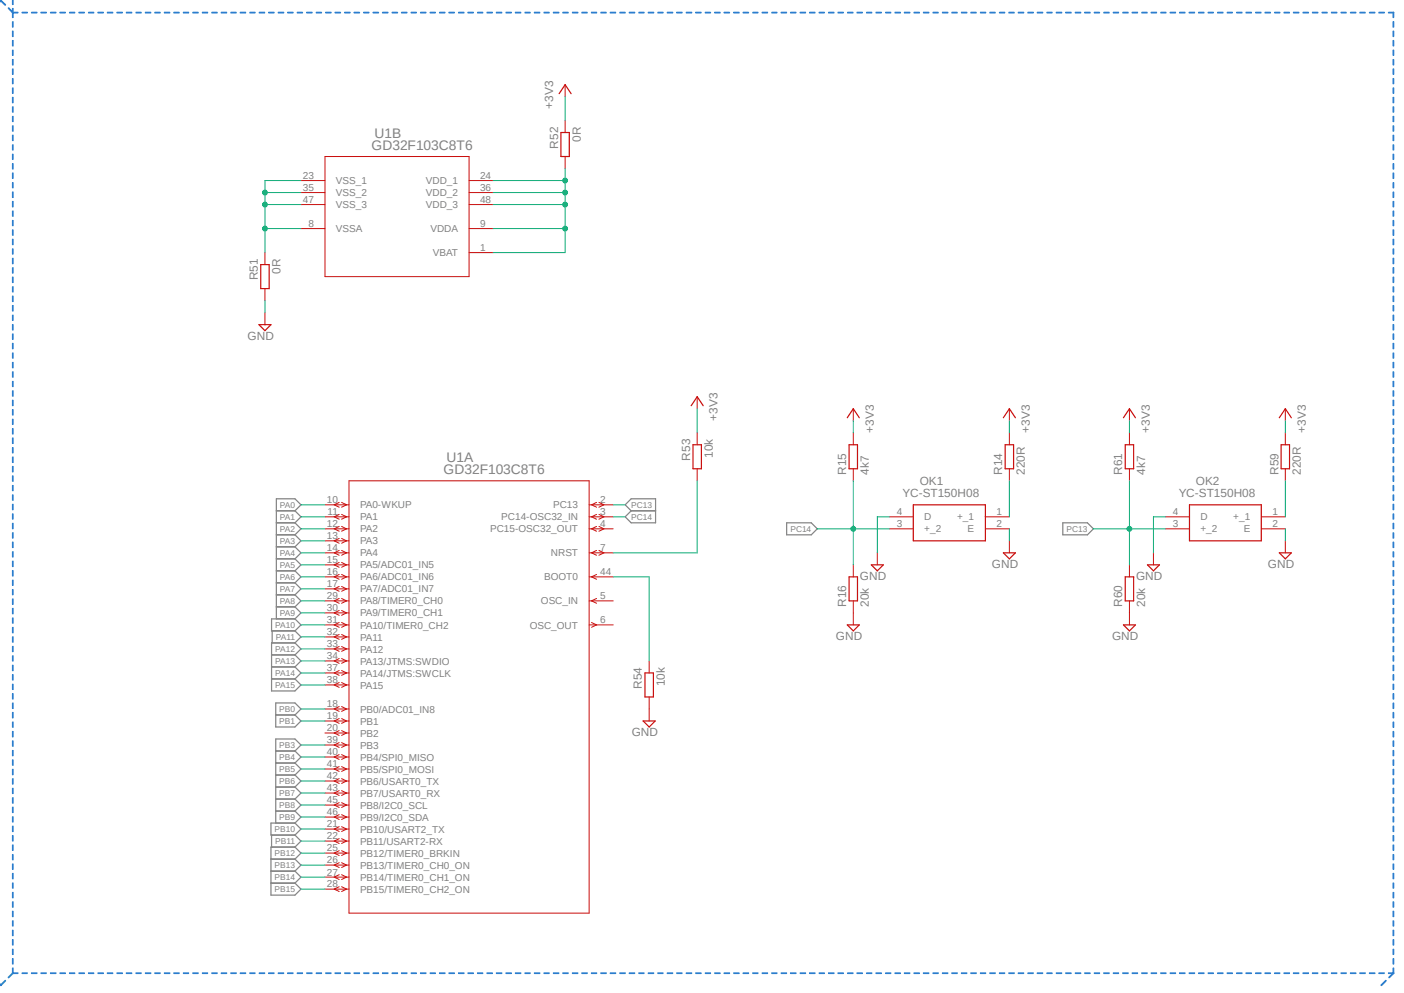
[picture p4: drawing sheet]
<svg xmlns="http://www.w3.org/2000/svg" width="297mm" height="210mm" viewBox="0 0 297 210" stroke-linecap="round" stroke-linejoin="round" font-family="sans-serif">
<path d="M294.9 0l-295 206.4M-.1 207.8l3.1 2.1" fill="none" stroke="#fff" stroke-width=".21"/>
<g fill="none" stroke="#808080" stroke-width=".25">
<path d="M58.5 115.7h3.9M58.5 113.1h3.9M58.5 118.2h3.9M58.5 110.6h3.9M58.5 108h3.9M62.4 113.1l1.3 1.3-1.3 1.3M62.4 108l1.3-1.2-1.3-1.3h-3.9v25.4M62.4 118.2l1.3 1.3-1.3 1.2M62.4 110.6l1.3 1.2-1.3 1.3M62.4 108l1.3 1.3-1.3 1.3M62.4 115.7l1.3 1.2-1.3 1.3M132.2 106.8l1.3-1.3h5.2v5.1h-5.2l-1.3-1.3 1.3-1.3z"/>
<path d="M133.5 108h5.2M166.4 110.6h5.2l1.3 1.2-1.3 1.3h-5.2zM224.8 110.6h5.2l1.3 1.2-1.3 1.3h-5.2zM57.4 138.5h5M57.6 133.4v2.6M58.5 120.7h3.9M58.5 125.8h3.9M58.5 123.3h3.9M58.5 128.4h3.9M62.4 123.3l1.3 1.2-1.3 1.3M62.4 120.7l1.3 1.3-1.3 1.3M62.4 130.9h-5v2.5h5"/>
<path d="M62.4 136h-5v10.1h5l1.3-1.2-1.3-1.3M62.4 136l1.3 1.2-1.3 1.3M62.4 138.5l1.3 1.3-1.3 1.3M62.4 133.4l1.3 1.3-1.3 1.3M62.4 125.8l1.3 1.3-1.3 1.3M62.4 128.4l1.3 1.2-1.3 1.3M62.4 130.9l1.3 1.3-1.3 1.2M57.4 143.6h5M57.4 141.1h5M58.3 148.7h4.1l1.3 1.2-1.3 1.3 1.3 1.3-1.3 1.3h-4.1zM58.3 151.2h4.1M58.3 158.8h4.1"/>
<path d="M62.4 158.8l1.3-1.2-1.3-1.3h-4.1v17.8M62.4 141.1l1.3 1.2-1.3 1.3M62.4 158.8l1.3 1.3-1.3 1.3M57.4 176.6v2.6M58.3 171.5h4.1M58.3 169h4.1M58.3 166.5h4.1M58.3 163.9h4.1M58.3 161.4h4.1M62.4 179.2l1.3 1.2-1.3 1.3M62.4 179.2h-5.1v10.1h5.1l1.3-1.3-1.3-1.2M62.4 174.1h-5.1v2.5h5.1"/>
<path d="M62.4 171.5l1.3 1.3-1.3 1.3M62.4 169l1.3 1.3-1.3 1.2M62.4 166.5l1.3 1.2-1.3 1.3M62.4 176.6l1.3 1.3-1.3 1.3M62.4 174.1l1.3 1.2-1.3 1.3M62.4 161.4l1.3 1.2-1.3 1.3M62.4 163.9l1.3 1.3-1.3 1.3M57.3 181.7h5.1M57.3 184.2h5.1M57.3 186.8h5.1M62.4 181.7l1.3 1.3-1.3 1.2M62.4 184.2l1.3 1.3-1.3 1.3"/>
</g>
<g fill="none" stroke="#c90d0c" stroke-width=".21">
<path d="M119.5 17.9v2.5M63.7 38.2h5M68.7 33.1h30.5v25.4h-30.5zM99.2 38.2h5.1M119.5 25.5v2.5M119.5 33.1v2.5M56 53.4v2.6M63.7 40.7h5M63.7 43.3h5M63.7 48.3h5M99.2 40.7h5.1M99.2 43.3h5.1"/>
<path d="M99.2 48.3h5.1M99.2 53.4h5.1M56 61v2.6M56 66.1v2.6M147.5 83.9v2.5M147.5 91.5v2.6M147.5 99.1v2.6M180.5 86.4v2.6M180.5 91.5v2.6M180.5 99.1v2.6M213.5 86.4v2.6M213.5 91.5v2.6"/>
<path d="M213.5 99.1v2.6M238.9 86.4v2.6M238.9 91.5v2.6M238.9 99.1v2.6M271.9 86.4v2.6M271.9 91.5v2.6M271.9 99.1v2.6M68.7 106.8h5.1M68.7 109.3h5.1M68.7 111.8h5.1M68.7 114.4h5.1M68.7 116.9h5.1"/>
<path d="M68.7 119.5h5.1M71.8 106.3l-1.1 .5 1.1 .5M71.8 108.8l-1.1 .5 1.1 .5M71.8 111.3l-1.1 .5 1.1 .6M71.8 113.9l-1.1 .5 1.1 .5M71.8 116.4l-1.1 .5 1.1 .5M71.8 119l-1.1 .5 1.1 .5M72.3 106.3l1 .5-1 .5M72.3 108.8l1 .5-1 .5M72.3 111.3l1 .5-1 .6M72.3 113.9l1 .5-1 .5M72.3 116.4l1 .5-1 .5"/>
<path d="M72.3 119l1 .5-1 .5M73.8 101.7h50.8v91.4h-50.8zM124.6 106.8h5.1M124.6 109.3h5.1M124.6 111.8h5.1M124.6 116.9h5.1M126.2 106.3l-1.1 .5 1.1 .5M126.2 108.8l-1.1 .5 1.1 .5M126.2 111.3l-1.1 .5 1.1 .6M126.2 116.4l-1.1 .5 1.1 .5M126.7 106.3l1.1 .5-1.1 .5M126.7 108.8l1.1 .5-1.1 .5"/>
<path d="M126.7 111.3l1.1 .5-1.1 .6M126.7 116.4l1.1 .5-1.1 .5M180.5 119.5v2.5M185.6 116.9v2.6M188.1 109.3h5.1M188.1 111.8h5.1M208.4 109.3h5.1M208.4 111.8h5.1M213.5 114.4v2.5M238.9 119.5v2.5M244 116.9v2.6M246.5 109.3h5.1"/>
<path d="M246.5 111.8h5.1M266.8 109.3h5.1M266.8 111.8h5.1M271.9 114.4v2.5M68.7 122h5.1M68.7 124.5h5.1M68.7 127.1h5.1M68.7 129.6h5.1M68.7 132.2h5.1M68.7 134.7h5.1M68.7 137.2h5.1M68.7 139.8h5.1"/>
<path d="M71.8 121.5l-1.1 .5 1.1 .5M71.8 124l-1.1 .5 1.1 .6M71.8 126.6l-1.1 .5 1.1 .5M71.8 129.1l-1.1 .5 1.1 .5M71.8 131.7l-1.1 .5 1.1 .5M71.8 134.2l-1.1 .5 1.1 .5M71.8 136.7l-1.1 .5 1.1 .6M71.8 139.3l-1.1 .5 1.1 .5M72.3 121.5l1 .5-1 .5M72.3 124l1 .5-1 .6M72.3 126.6l1 .5-1 .5M72.3 129.1l1 .5-1 .5"/>
<path d="M72.3 131.7l1 .5-1 .5M72.3 134.2l1 .5-1 .5M72.3 136.7l1 .5-1 .6M72.3 139.3l1 .5-1 .5M124.6 122h5.1M124.6 127.1h5.1M124.6 132.2h5.1M125.1 131.7l1.1 .5-1.1 .5M126.2 121.5l-1.1 .5 1.1 .5M126.2 126.6l-1.1 .5 1.1 .5M137.3 139.8v2.5M180.5 127.1v5.1"/>
<path d="M238.9 127.1v5.1M68.7 142.3h5.1M68.7 144.9h5.1M68.7 149.9h5.1M68.7 152.5h5.1M68.7 155h5.1M68.7 157.6h5.1M71.8 141.8l-1.1 .5 1.1 .5M71.8 144.4l-1.1 .5 1.1 .5M71.8 149.4l-1.1 .5 1.1 .6M71.8 152l-1.1 .5 1.1 .5M71.8 154.5l-1.1 .5 1.1 .5"/>
<path d="M71.8 157.1l-1.1 .5 1.1 .5M71.8 159.6l-1.1 .5 1.1 .5M72.3 141.8l1 .5-1 .5M72.3 144.4l1 .5-1 .5M72.3 149.4l1 .5-1 .6M72.3 152l1 .5-1 .5M72.3 154.5l1 .5-1 .5M72.3 157.1l1 .5-1 .5M72.3 159.6l1 .5-1 .5M137.3 147.4v5.1M68.7 160.1h5.1M68.7 162.6h5.1"/>
<path d="M68.7 165.2h5.1M68.7 167.7h5.1M68.7 170.3h5.1M68.7 172.8h5.1M68.7 175.3h5.1M68.7 177.9h5.1M71.8 162.1l-1.1 .5 1.1 .6M71.8 164.7l-1.1 .5 1.1 .5M71.8 167.2l-1.1 .5 1.1 .5M71.8 169.8l-1.1 .5 1.1 .5M71.8 172.3l-1.1 .5 1.1 .5M71.8 174.8l-1.1 .5 1.1 .6"/>
<path d="M71.8 177.4l-1.1 .5 1.1 .5M71.8 179.9l-1.1 .5 1.1 .5M72.3 162.1l1 .5-1 .6M72.3 164.7l1 .5-1 .5M72.3 167.2l1 .5-1 .5M72.3 169.8l1 .5-1 .5M72.3 172.3l1 .5-1 .5M72.3 174.8l1 .5-1 .6M72.3 177.4l1 .5-1 .5M72.3 179.9l1 .5-1 .5M68.7 180.4h5.1M68.7 183h5.1"/>
<path d="M68.7 185.5h5.1M68.7 188h5.1M71.8 182.5l-1.1 .5 1.1 .5M71.8 185l-1.1 .5 1.1 .5M71.8 187.5l-1.1 .5 1.1 .6M72.3 182.5l1 .5-1 .5M72.3 185l1 .5-1 .5M72.3 187.5l1 .5-1 .6"/>
</g>
<g fill="none" stroke="#c90d0c" stroke-width=".25">
<path d="M118.3 19.8l1.2-1.9 1.3 1.9M118.7 28h1.7v5.1h-1.7zM55.2 56h1.7v5h-1.7zM54.8 68.7h2.5l-1.3 1.2zM146.2 85.8l1.3-1.9 1.3 1.9M146.6 94.1h1.8v5h-1.8zM179.2 88.3l1.3-1.9 1.3 1.9M179.6 94.1h1.8v5h-1.8zM212.3 88.3l1.2-1.9 1.3 1.9M212.6 94.1h1.8v5h-1.8zM237.7 88.3l1.2-1.9 1.3 1.9M238 94.1h1.8v5h-1.8z"/>
<path d="M270.6 88.3l1.3-1.9 1.3 1.9M271 94.1h1.8v5h-1.8zM184.3 119.5h2.6l-1.3 1.2zM193.2 106.8h15.2v7.6h-15.2zM212.3 116.9h2.5l-1.3 1.3zM242.7 119.5h2.6l-1.3 1.2zM251.6 106.8h15.2v7.6h-15.2zM270.6 116.9h2.6l-1.3 1.3zM179.2 132.2h2.6l-1.3 1.2zM179.6 122h1.8v5.1h-1.8zM237.7 132.2h2.5l-1.3 1.2zM238 122h1.8v5.1h-1.8z"/>
<path d="M136.1 152.5h2.5l-1.3 1.3zM136.4 142.3h1.8v5.1h-1.8z"/>
</g>
<g fill="none" stroke="#0dab76" stroke-width=".21">
<path d="M119.5 20.4v5.1M56 63.6v2.5M147.5 86.4v5.1M180.5 89v2.5M213.5 89v2.5M238.9 89v2.5M271.9 89v2.5M63.7 114.4h5M63.7 119.5h5M180.5 101.7v10.1h7.6M188.1 109.3h-2.5v7.6M213.5 101.7v7.6"/>
<path d="M213.5 111.8v2.6M246.5 109.3h-2.5v7.6M271.9 111.8v2.6"/>
</g>
<circle cx="180.5" cy="111.8" r=".51" fill="#0dab76"/>
<g fill="none" stroke="#0dab76" stroke-width=".21">
<path d="M63.7 38.2h-7.7v5.1M56 40.7h7.7M63.7 111.8h5M63.7 109.3h5M63.7 106.8h5M63.7 116.9h5M129.7 109.3h2.5M172.9 111.8h7.6v7.7M63.7 124.5h5M63.7 122h5M63.7 152.5h5M63.7 149.9h5"/>
<path d="M63.7 172.8h5M63.7 170.3h5M63.7 180.4h5"/>
<circle cx="180.5" cy="111.8" r=".51"/>
</g>
<circle cx="56" cy="40.7" r=".51" fill="#0dab76"/>
<g fill="none" stroke="#0dab76" stroke-width=".21">
<path d="M56 43.3h7.7M56 48.3v5.1"/>
<circle cx="56" cy="40.7" r=".51"/>
</g>
<circle cx="56" cy="43.3" r=".51" fill="#0dab76"/>
<g fill="none" stroke="#0dab76" stroke-width=".21">
<path d="M56 43.3v5h7.7"/>
<circle cx="56" cy="43.3" r=".51"/>
</g>
<circle cx="56" cy="48.3" r=".51" fill="#0dab76"/>
<g fill="none" stroke="#0dab76" stroke-width=".21">
<path d="M104.3 38.2h15.2v15.2"/>
<circle cx="56" cy="48.3" r=".51"/>
</g>
<circle cx="119.5" cy="38.2" r=".51" fill="#0dab76"/>
<g fill="none" stroke="#0dab76" stroke-width=".21">
<path d="M104.3 40.7h15.2"/>
<circle cx="119.5" cy="38.2" r=".51"/>
</g>
<circle cx="119.5" cy="40.7" r=".51" fill="#0dab76"/>
<g fill="none" stroke="#0dab76" stroke-width=".21">
<path d="M104.3 43.3h15.2"/>
<circle cx="119.5" cy="40.7" r=".51"/>
</g>
<circle cx="119.5" cy="43.3" r=".51" fill="#0dab76"/>
<g fill="none" stroke="#0dab76" stroke-width=".21">
<path d="M104.3 48.3h15.2"/>
<circle cx="119.5" cy="43.3" r=".51"/>
</g>
<circle cx="119.5" cy="48.3" r=".51" fill="#0dab76"/>
<g fill="none" stroke="#0dab76" stroke-width=".21">
<path d="M119.5 35.6v2.6M104.3 53.4h15.2M147.5 101.7v15.2h-17.8M238.9 111.8h7.6M238.9 101.7v17.8M271.9 101.7v7.6M63.7 137.2h5M63.7 139.8h5M129.7 122h7.6v17.8M63.7 157.6h5M63.7 144.9h5M63.7 142.3h5"/>
<path d="M63.7 167.7h5M63.7 177.9h5M63.7 175.3h5M63.7 162.6h5M63.7 165.2h5M63.7 160.1h5"/>
<circle cx="119.5" cy="48.3" r=".51"/>
</g>
<circle cx="238.9" cy="111.8" r=".51" fill="#0dab76"/>
<g fill="none" stroke="#0dab76" stroke-width=".21">
<path d="M129.7 106.8h2.5M231.3 111.8h7.6M63.7 134.7h5M63.7 127.1h5M63.7 129.6h5M63.7 132.2h5M63.7 183h5M63.7 185.5h5M63.7 188h5"/>
<circle cx="238.9" cy="111.8" r=".51"/>
</g>
<g fill="none" stroke="#2b7dce" stroke-width=".21">
<path d="M.1 .1l.1-.1 1 1.1h-.1zM.1 0l.2 .2-.3 .3M.1 0h.1M.1 0l-.2 .2M1.7 1.7h.2l.9 .9v.2zM2.6 18.6h.2v1.2l-.2-.1zM2.6 16.6h.2v1.1h-.2zM2.6 14.6h.2v1.1h-.2zM2.6 12.6h.2v1.2l-.2-.1zM2.6 10.6h.2v1.1h-.2zM2.6 8.6h.2v1.1h-.2zM2.6 6.6h.2v1.1h-.2z"/>
<path d="M2.6 2.6h.2v1.1h-.2zM2.6 .1h.2v.9l-.2-.1zM2.6 2.6h1.2v.1l-1.1 .1zM2.7 4.6h.1v1.2l-.2-.1zM2.7 1.8h.1v1l-.2-.1zM4.7 2.6h1.1v.1l-1.1 .1zM6.6 2.6h1.2v.1l-1.1 .1zM8.6 2.6h1.2v.1l-1.1 .1zM10.7 2.6h1.1l.1 .1-1.2 .1zM12.7 2.6h1.1v.1l-1.1 .1zM14.7 2.6h1.1v.1l-1.1 .1zM16.7 2.6h1.1l.1 .1-1.2 .1z"/>
<path d="M18.8 2.6h1l.1 .1-1.1 .1zM20.7 2.6h1.1l.1 .1-1.2 .1zM22.7 2.6h1.1l.1 .1-1.2 .1zM24.7 2.6h1.2v.1l-1.1 .1zM26.7 2.6h1.2v.1l-1.1 .1zM28.8 2.6h1l.1 .1-1.1 .1zM30.7 2.6h1.2v.1l-1.1 .1zM32.7 2.6h1.2v.1l-1.1 .1zM34.8 2.6h1.1v.1l-1.1 .1zM36.7 2.6h1.2v.1l-1.1 .1zM38.8 2.6h1.1v.1l-1.1 .1zM40.8 2.6h1.1l.1 .1-1.2 .1z"/>
<path d="M42.8 2.6h1.1v.1l-1.1 .1zM44.8 2.6h1.1l.1 .1-1.2 .1zM46.8 2.6h1.1l.1 .1-1.2 .1zM48.8 2.6h1.2v.1l-1.1 .1zM50.8 2.6h1.1l.1 .1-1.2 .1zM52.9 2.6h1l.1 .1-1.1 .1zM54.8 2.6h1.2v.1l-1.1 .1zM56.8 2.6h1.2v.1l-1.1 .1zM58.8 2.6h1.2v.1l-1.1 .1zM60.8 2.6h1.2v.1l-1.1 .1zM62.9 2.6h1.1v.1l-1.1 .1zM64.9 2.6h1.1v.1l-1.1 .1z"/>
<path d="M66.9 2.6h1.1v.1l-1.1 .1zM68.9 2.6h1.1l.1 .1-1.2 .1zM70.9 2.6h1.1l.1 .1-1.2 .1zM72.9 2.6h1.1l.1 .1-1.2 .1zM74.9 2.6h1.1l.1 .1-1.2 .1zM77 2.6h1l.1 .1-1.1 .1zM78.9 2.6h1.2v.1l-1.1 .1zM80.9 2.6h1.1l.1 .1-1.2 .1zM82.9 2.6h1.2v.1l-1.1 .1zM84.9 2.6h1.2v.1l-1.1 .1zM87 2.6h1.1v.1l-1.1 .1zM88.9 2.6h1.2v.1l-1.1 .1z"/>
<path d="M91 2.6h1.1v.1l-1.1 .1zM93 2.6h1.1v.1l-1.1 .1zM95 2.6h1.1v.1l-1.1 .1zM97 2.6h1.1l.1 .1-1.2 .1zM99 2.6h1.1l.1 .1-1.2 .1zM101 2.6h1.1l.1 .1-1.2 .1zM103 2.6h1.1l.1 .1-1.2 .1zM105 2.6h1.1l.1 .1-1.2 .1zM107 2.6h1.2v.1l-1.1 .1zM109 2.6h1.2v.1l-1.1 .1zM111.1 2.6h1l.1 .1-1.1 .1zM113 2.6h1.2v.1l-1.1 .1z"/>
<path d="M115.1 2.6h1.1v.1l-1.1 .1zM117.1 2.6h1.1v.1l-1.1 .1zM119 2.6h1.2v.1l-1.1 .1zM121.1 2.6h1.1l.1 .1-1.2 .1zM123.1 2.6h1.1v.1l-1.1 .1zM125.1 2.6h1.1v.1l-1.1 .1zM127.1 2.6h1.1l.1 .1-1.2 .1zM129.1 2.6h1.1l.1 .1-1.2 .1zM131.1 2.6h1.1l.1 .1-1.2 .1zM133.1 2.6h1.1l.1 .1-1.2 .1zM135.2 2.6h1l.1 .1-1.1 .1zM137.1 2.6h1.2v.1l-1.1 .1z"/>
<path d="M139.2 2.6h1.1v.1l-1.1 .1zM141.1 2.6h1.2v.1l-1.1 .1zM143.1 2.6h1.2v.1l-1.1 .1zM145.2 2.6h1.1v.1l-1.1 .1zM147.2 2.6h1.1v.1l-1.1 .1zM149.2 2.6h1.1v.1l-1.1 .1zM151.2 2.6h1.1l.1 .1-1.2 .1zM153.2 2.6h1.1v.1l-1.1 .1zM155.2 2.6h1.1l.1 .1-1.2 .1zM157.2 2.6h1.1l.1 .1-1.2 .1zM159.3 2.6h1l.1 .1-1.1 .1zM161.2 2.6h1.1l.1 .1-1.2 .1z"/>
<path d="M163.3 2.6h1l.1 .1-1.1 .1zM165.2 2.6h1.2v.1l-1.1 .1zM167.2 2.6h1.2v.1l-1.1 .1zM169.2 2.6h1.2v.1l-1.1 .1zM171.2 2.6h1.2v.1l-1.1 .1zM173.3 2.6h1.1v.1l-1.1 .1zM175.3 2.6h1.1v.1l-1.1 .1zM177.2 2.6h1.2v.1l-1.1 .1zM179.3 2.6h1.1l.1 .1-1.2 .1zM181.3 2.6h1.1l.1 .1-1.2 .1zM183.3 2.6h1.1v.1l-1.1 .1zM185.3 2.6h1.1l.1 .1-1.2 .1z"/>
<path d="M187.4 2.6h1l.1 .1-1.1 .1zM189.3 2.6h1.2v.1l-1.1 .1zM191.3 2.6h1.1l.1 .1-1.2 .1zM193.3 2.6h1.2v.1l-1.1 .1zM195.3 2.6h1.2v.1l-1.1 .1zM197.4 2.6h1.1v.1l-1.1 .1zM199.3 2.6h1.2v.1l-1.1 .1zM201.3 2.6h1.2v.1l-1.1 .1zM203.4 2.6h1.1l.1 .1-1.2 .1zM205.4 2.6h1.1v.1l-1.1 .1zM207.4 2.6h1.1v.1l-1.1 .1zM209.4 2.6h1.1l.1 .1-1.2 .1z"/>
<path d="M211.5 2.6h1l.1 .1-1.1 .1zM213.4 2.6h1.1l.1 .1-1.2 .1zM215.4 2.6h1.1l.1 .1-1.2 .1zM217.4 2.6h1.2v.1l-1.1 .1zM219.4 2.6h1.2v.1l-1.1 .1zM221.5 2.6h1l.1 .1-1.1 .1zM223.4 2.6h1.2v.1l-1.1 .1zM225.4 2.6h1.2v.1l-1.1 .1zM227.5 2.6h1.1v.1l-1.1 .1zM229.4 2.6h1.2v.1l-1.1 .1zM231.5 2.6h1.1v.1l-1.1 .1zM233.5 2.6h1.1l.1 .1-1.2 .1z"/>
<path d="M235.5 2.6h1.1v.1l-1.1 .1zM237.5 2.6h1.1l.1 .1-1.2 .1zM239.5 2.6h1.1l.1 .1-1.2 .1zM241.5 2.6h1.2v.1l-1.1 .1zM243.5 2.6h1.1l.1 .1-1.2 .1zM245.6 2.6h1l.1 .1-1.1 .1zM247.5 2.6h1.2v.1l-1.1 .1zM249.5 2.6h1.2v.1l-1.1 .1zM251.5 2.6h1.2v.1l-1.1 .1zM253.5 2.6h1.2v.1l-1.1 .1zM255.6 2.6h1.1v.1l-1.1 .1zM257.6 2.6h1.1v.1l-1.1 .1z"/>
<path d="M259.6 2.6h1.1v.1l-1.1 .1zM261.6 2.6h1.1l.1 .1-1.2 .1zM263.6 2.6h1.1l.1 .1-1.2 .1zM265.6 2.6h1.1l.1 .1-1.2 .1zM267.6 2.6h1.1l.1 .1-1.2 .1zM269.7 2.6h1l.1 .1-1.1 .1zM271.6 2.6h1.2v.1l-1.1 .1zM273.6 2.6h1.1l.1 .1-1.2 .1zM275.6 2.6h1.2v.1l-1.1 .1zM277.6 2.6h1.2v.1l-1.1 .1zM279.7 2.6h1.1v.1l-1.1 .1zM281.6 2.6h1.2v.1l-1.1 .1z"/>
<path d="M283.7 2.6h1.1v.1l-1.1 .1zM285.7 2.6h1.1l.1 .1-1.2 .1zM287.7 2.6h1.1v.1l-1.1 .1zM289.7 2.6h1.1l.1 .1-1.2 .1zM291.7 2.6h1.1l.1 .1-1.2 .1zM293.8 2.6h1l.1 .1-1.1 .1zM294.7 2.6h.2l-.1 1.1h-.1zM294.7 10.6h.2l-.1 1.1h-.1zM294.7 16.6h.2l-.1 1.1h-.1zM294.7 4.6h.2l-.1 1.2-.1-.1zM294.7 6.6h.2l-.1 1.1h-.1zM294.7 8.6h.2l-.1 1.1h-.1z"/>
<path d="M294.7 12.6h.2l-.1 1.2-.1-.1zM294.7 14.6h.2l-.1 1.1h-.1zM294.7 18.6h.2l-.1 1.2-.1-.1zM2.6 38.7h.2v1.1l-.2-.1zM2.6 36.6h.2v1.2l-.2-.1zM2.6 34.6h.2v1.2l-.2-.1zM2.6 32.6h.2v1.1h-.2zM2.6 30.6h.2v1.2l-.2-.1zM2.6 28.6h.2v1.2l-.2-.1zM2.6 26.6h.2v1.2l-.2-.1zM2.6 24.6h.2v1.1h-.2zM2.6 22.6h.2v1.1h-.2z"/>
<path d="M2.6 20.6h.2v1.2l-.2-.1zM294.7 24.6h.2l-.1 1.1h-.1zM294.7 30.6h.2l-.1 1.2-.1-.1zM294.7 32.6h.2l-.1 1.1h-.1zM294.7 38.7h.2l-.1 1.1-.1-.1zM294.7 20.6h.2l-.1 1.2-.1-.1zM294.7 22.6h.2l-.1 1.1h-.1zM294.7 26.6h.2l-.1 1.2-.1-.1zM294.7 28.6h.2l-.1 1.2-.1-.1zM294.7 34.6h.2l-.1 1.2-.1-.1zM294.7 36.6h.2l-.1 1.2-.1-.1zM2.6 58.6h.2v1.2l-.2-.1z"/>
<path d="M2.6 56.6h.2v1.2l-.2-.1zM2.6 54.7h.2v1.1h-.2zM2.6 52.7h.2v1.1l-.2-.1zM2.6 50.6h.2v1.2l-.2-.1zM2.6 48.6h.2v1.2l-.2-.1zM2.6 46.7h.2v1.1l-.2-.1zM2.6 44.7h.2v1.1l-.2-.1zM2.6 42.6h.2v1.2l-.2-.1zM2.6 40.6h.2v1.2l-.2-.1zM294.7 44.7h.2l-.1 1.1-.1-.1zM294.7 46.7h.2l-.1 1.1-.1-.1zM294.7 52.7h.2l-.1 1.1-.1-.1z"/>
<path d="M294.7 40.6h.2l-.1 1.2-.1-.1zM294.7 42.6h.2l-.1 1.2-.1-.1zM294.7 48.6h.2l-.1 1.2-.1-.1zM294.7 50.6h.2l-.1 1.2-.1-.1zM294.7 54.6l.2 .1-.1 1.1h-.1zM294.7 56.6h.2l-.1 1.2-.1-.1zM294.7 58.6h.2l-.1 1.2-.1-.1zM2.6 62.7h.2v1.1h-.2zM2.6 60.7h.2v1.1l-.2-.1zM2.7 78.6l.1 .1v1.1h-.2zM2.7 76.6l.1 .1v1.1h-.2zM2.7 74.6l.1 .1v1.1l-.2-.1z"/>
<path d="M2.7 72.6h.1v1.2l-.2-.1zM2.7 70.6l.1 .1v1.1h-.2zM2.7 68.6l.1 .1v1.1h-.2zM2.7 66.6l.1 .1v1.1l-.2-.1zM2.7 64.6h.1v1.2l-.2-.1zM294.7 60.7h.2l-.1 1.1-.1-.1zM294.7 66.7h.2l-.1 1.1-.1-.1zM294.7 74.7h.2l-.1 1.1-.1-.1zM294.7 62.6l.2 .1-.1 1.1h-.1zM294.7 64.6h.2l-.1 1.2-.1-.1zM294.7 68.6l.2 .1-.1 1.1h-.1zM294.7 70.6l.2 .1-.1 1.1h-.1z"/>
<path d="M294.7 72.6h.2l-.1 1.2-.1-.1zM294.7 76.6l.2 .1-.1 1.1h-.1zM294.7 78.6l.2 .1-.1 1.1h-.1zM2.7 98.6l.1 .1v1.1h-.2zM2.7 96.6l.1 .1v1.1h-.2zM2.7 94.7h.1v1.1h-.2zM2.7 92.6l.1 .1v1.1h-.2zM2.7 90.6l.1 .1v1.1h-.2zM2.7 88.6l.1 .1v1.1l-.2-.1zM2.7 86.6l.1 .1v1.1h-.2zM2.7 84.6l.1 .1v1.1h-.2zM2.7 82.6l.1 .1v1.1h-.2z"/>
<path d="M2.7 80.6l.1 .1v1.1l-.2-.1zM294.7 80.7h.2l-.1 1.1-.1-.1zM294.7 88.7h.2l-.1 1.1-.1-.1zM294.7 94.7h.2l-.1 1.1h-.1zM294.7 82.6l.2 .1-.1 1.1h-.1zM294.7 84.6l.2 .1-.1 1.1h-.1zM294.7 86.6l.2 .1-.1 1.1h-.1zM294.7 90.6l.2 .1-.1 1.1h-.1zM294.7 92.6l.2 .1-.1 1.1h-.1zM294.7 96.6l.2 .1-.1 1.1h-.1zM294.7 98.6l.2 .1-.1 1.1h-.1zM2.7 118.7h.1v1.1h-.2z"/>
<path d="M2.7 116.7h.1v1.1h-.2zM2.7 114.6l.1 .1v1.1h-.2zM2.7 112.6l.1 .1v1.1h-.2zM2.7 110.7h.1v1.1h-.2zM2.7 108.7h.1v1.1h-.2zM2.7 106.6l.1 .1v1.1h-.2zM2.7 104.6l.1 .1v1.1h-.2zM2.7 102.7h.1v1.1h-.2zM2.7 100.6l.1 .1v1.1h-.2zM294.7 102.7h.2l-.1 1.1h-.1zM294.7 108.7h.2l-.1 1.1h-.1zM294.7 116.7h.2l-.1 1.1h-.1z"/>
<path d="M294.7 100.6l.2 .1-.1 1.1h-.1zM294.7 104.6l.2 .1-.1 1.1h-.1zM294.7 106.6l.2 .1-.1 1.1h-.1zM294.7 110.7h.2l-.1 1.1h-.1zM294.7 112.6l.2 .1-.1 1.1h-.1zM294.7 114.6l.2 .1-.1 1.1h-.1zM294.7 118.7h.2l-.1 1.1h-.1zM2.6 138.7h.2v1.1h-.2zM2.6 136.7h.2v1.1h-.2zM2.6 134.7h.2v1.1h-.2zM2.6 132.7h.2v1.2l-.2-.1zM2.6 130.7h.2v1.1h-.2z"/>
<path d="M2.6 128.7h.2v1.1h-.2zM2.6 126.7h.2v1.1h-.2zM2.7 124.7h.1v1.1h-.2zM2.7 122.7h.1v1.1h-.2zM2.7 120.6l.1 .1v1.1h-.2zM294.7 122.7h.2l-.1 1.1h-.1zM294.7 124.7h.2l-.1 1.1h-.1zM294.7 130.7h.2l-.1 1.1h-.1zM294.7 136.7h.2l-.1 1.1h-.1zM294.7 138.7h.2l-.1 1.1h-.1zM294.7 120.6l.2 .1-.1 1.1h-.1zM294.7 126.7h.2l-.1 1.1h-.1z"/>
<path d="M294.7 128.7h.2l-.1 1.1h-.1zM294.7 132.7h.2l-.1 1.2-.1-.1zM294.7 134.7h.2l-.1 1.1h-.1zM2.6 158.7h.2v1.2l-.2-.1zM2.6 156.7h.2v1.2l-.2-.1zM2.6 154.7h.2v1.2l-.2-.1zM2.6 152.7h.2v1.1h-.2zM2.6 150.7h.2v1.1h-.2zM2.6 148.7h.2v1.2l-.2-.1zM2.6 146.7h.2v1.2l-.2-.1zM2.6 144.7h.2v1.1h-.2zM2.6 142.7h.2v1.1h-.2z"/>
<path d="M2.6 140.7h.2v1.2l-.2-.1zM294.7 144.7h.2l-.1 1.1h-.1zM294.7 152.7h.2l-.1 1.1h-.1zM294.7 158.7h.2l-.1 1.2-.1-.1zM294.7 140.7h.2l-.1 1.2-.1-.1zM294.7 142.7h.2l-.1 1.1h-.1zM294.7 146.7h.2l-.1 1.2-.1-.1zM294.7 148.7h.2l-.1 1.2-.1-.1zM294.7 150.7h.2l-.1 1.1h-.1zM294.7 154.7h.2l-.1 1.2-.1-.1zM294.7 156.7h.2l-.1 1.2-.1-.1zM2.6 178.7h.2v1.2l-.2-.1z"/>
<path d="M2.6 176.7h.2v1.2l-.2-.1zM2.6 174.8h.2v1.1h-.2zM2.6 172.8h.2v1.1l-.2-.1zM2.6 170.7h.2v1.2l-.2-.1zM2.6 168.7h.2v1.2l-.2-.1zM2.6 166.8h.2v1.1l-.2-.1zM2.6 164.7h.2v1.2l-.2-.1zM2.6 162.7h.2v1.2l-.2-.1zM2.6 160.7h.2v1.2l-.2-.1zM294.7 166.8h.2l-.1 1.1-.1-.1zM294.7 172.8h.2l-.1 1.1-.1-.1zM294.7 160.7h.2l-.1 1.2-.1-.1z"/>
<path d="M294.7 162.7h.2l-.1 1.2-.1-.1zM294.7 164.7h.2l-.1 1.2-.1-.1zM294.7 168.7h.2l-.1 1.2-.1-.1zM294.7 170.7h.2l-.1 1.2-.1-.1zM294.7 174.7l.2 .1-.1 1.1h-.1zM294.7 176.7h.2l-.1 1.2-.1-.1zM294.7 178.7h.2l-.1 1.2-.1-.1zM2.6 198.8h.2v1.1h-.2zM2.6 196.8h.2v1.1h-.2zM2.6 194.8h.2v1.1l-.2-.1zM2.6 192.7h.2v1.2l-.2-.1zM2.6 190.8h.2v1.1h-.2z"/>
<path d="M2.6 188.8h.2v1.1h-.2zM2.6 186.8h.2v1.1l-.2-.1zM2.6 184.7h.2v1.2l-.2-.1zM2.6 182.8h.2v1.1h-.2zM2.6 180.8h.2v1.1l-.2-.1zM294.7 180.8h.2l-.1 1.1-.1-.1zM294.7 186.8h.2l-.1 1.1-.1-.1zM294.7 194.8h.2l-.1 1.1-.1-.1zM294.7 182.7l.2 .1-.1 1.1h-.1zM294.7 184.7h.2l-.1 1.2-.1-.1zM294.7 188.7l.2 .1-.1 1.1h-.1zM294.7 190.7l.2 .1-.1 1.1h-.1z"/>
<path d="M294.7 192.7h.2l-.1 1.2-.1-.1zM294.7 196.7l.2 .1-.1 1.1h-.1zM294.7 198.7l.2 .1-.1 1.1h-.1zM-.1 208l.4 .4-.3-.1M1.1 207.3l.1 .2-1.1 .9v-.1zM2.6 204.8h.2v1.1h-.2zM2.6 202.8h.2v1.1h-.2zM2.6 200.8h.2v1.1l-.2-.1zM2.6 205.8l1.2-.1v.2h-1.1zM2.7 205.7l.1 .2-1 .9-.1-.1zM4.7 205.7h1.1v.2h-1.1zM6.6 205.8l1.2-.1v.2h-1.1z"/>
<path d="M8.6 205.8l1.2-.1v.2h-1.1zM10.7 205.8l1.1-.1 .1 .2h-1.2zM12.7 205.8l1.1-.1v.2h-1.1zM14.7 205.7h1.1v.2h-1.1zM16.7 205.8l1.1-.1 .1 .2h-1.2zM18.8 205.7h1l.1 .2h-1.1zM20.7 205.8l1.1-.1 .1 .2h-1.2zM22.7 205.8l1.1-.1 .1 .2h-1.2zM24.7 205.8l1.2-.1v.2h-1.1zM26.7 205.8l1.2-.1v.2h-1.1zM28.8 205.7h1l.1 .2h-1.1zM30.7 205.8l1.2-.1v.2h-1.1z"/>
<path d="M32.7 205.8l1.2-.1v.2h-1.1zM34.8 205.8l1.1-.1v.2h-1.1zM36.7 205.8l1.2-.1v.2h-1.1zM38.8 205.7h1.1v.2h-1.1zM40.8 205.8l1.1-.1 .1 .2h-1.2zM42.8 205.7h1.1v.2h-1.1zM44.8 205.8l1.1-.1 .1 .2h-1.2zM46.8 205.8l1.1-.1 .1 .2h-1.2zM48.8 205.8l1.2-.1v.2h-1.1zM50.8 205.8l1.1-.1 .1 .2h-1.2zM52.9 205.7h1l.1 .2h-1.1zM54.8 205.8l1.2-.1v.2h-1.1z"/>
<path d="M56.8 205.8l1.2-.1v.2h-1.1zM58.8 205.8l1.2-.1v.2h-1.1zM60.8 205.8l1.2-.1v.2h-1.1zM62.9 205.7h1.1v.2h-1.1zM64.9 205.8l1.1-.1v.2h-1.1zM66.9 205.7h1.1v.2h-1.1zM68.9 205.8l1.1-.1 .1 .2h-1.2zM70.9 205.8l1.1-.1 .1 .2h-1.2zM72.9 205.8l1.1-.1 .1 .2h-1.2zM74.9 205.8l1.1-.1 .1 .2h-1.2zM77 205.7h1l.1 .2h-1.1zM78.9 205.8l1.2-.1v.2h-1.1z"/>
<path d="M80.9 205.8l1.1-.1 .1 .2h-1.2zM82.9 205.8l1.2-.1v.2h-1.1zM84.9 205.8l1.2-.1v.2h-1.1zM87 205.7h1.1v.2h-1.1zM88.9 205.8l1.2-.1v.2h-1.1zM91 205.7h1.1v.2h-1.1zM93 205.8l1.1-.1v.2h-1.1zM95 205.8l1.1-.1v.2h-1.1zM97 205.8l1.1-.1 .1 .2h-1.2zM99 205.8l1.1-.1 .1 .2h-1.2zM101 205.7h1.1l.1 .2h-1.2zM103 205.8l1.1-.1 .1 .2h-1.2z"/>
<path d="M105 205.8l1.1-.1 .1 .2h-1.2zM107 205.8l1.2-.1v.2h-1.1zM109 205.8l1.2-.1v.2h-1.1zM111.1 205.7h1l.1 .2h-1.1zM113 205.8l1.2-.1v.2h-1.1zM115.1 205.7h1.1v.2h-1.1zM117.1 205.8l1.1-.1v.2h-1.1zM119 205.8l1.2-.1v.2h-1.1zM121.1 205.8l1.1-.1 .1 .2h-1.2zM123.1 205.8l1.1-.1v.2h-1.1zM125.1 205.7h1.1v.2h-1.1zM127.1 205.8l1.1-.1 .1 .2h-1.2z"/>
<path d="M129.1 205.8l1.1-.1 .1 .2h-1.2zM131.1 205.8l1.1-.1 .1 .2h-1.2zM133.1 205.8l1.1-.1 .1 .2h-1.2zM135.2 205.7h1l.1 .2h-1.1zM137.1 205.8l1.2-.1v.2h-1.1zM139.2 205.7h1.1v.2h-1.1zM141.1 205.8l1.2-.1v.2h-1.1zM143.1 205.8l1.2-.1v.2h-1.1zM145.2 205.8l1.1-.1v.2h-1.1zM147.2 205.8l1.1-.1v.2h-1.1zM149.2 205.7h1.1v.2h-1.1zM151.2 205.8l1.1-.1 .1 .2h-1.2z"/>
<path d="M153.2 205.8l1.1-.1v.2h-1.1zM155.2 205.8l1.1-.1 .1 .2h-1.2zM157.2 205.8l1.1-.1 .1 .2h-1.2zM159.3 205.7h1l.1 .2h-1.1zM161.2 205.8l1.1-.1 .1 .2h-1.2zM163.3 205.7h1l.1 .2h-1.1zM165.2 205.8l1.2-.1v.2h-1.1zM167.2 205.8l1.2-.1v.2h-1.1zM169.2 205.8l1.2-.1v.2h-1.1zM171.2 205.8l1.2-.1v.2h-1.1zM173.3 205.7h1.1v.2h-1.1zM175.3 205.8l1.1-.1v.2h-1.1z"/>
<path d="M177.2 205.8l1.2-.1v.2h-1.1zM179.3 205.8l1.1-.1 .1 .2h-1.2zM181.3 205.8l1.1-.1 .1 .2h-1.2zM183.3 205.7h1.1v.2h-1.1zM185.3 205.8l1.1-.1 .1 .2h-1.2zM187.4 205.7h1l.1 .2h-1.1zM189.3 205.8l1.2-.1v.2h-1.1zM191.3 205.8l1.1-.1 .1 .2h-1.2zM193.3 205.8l1.2-.1v.2h-1.1zM195.3 205.8l1.2-.1v.2h-1.1zM197.4 205.7h1.1v.2h-1.1zM199.3 205.8l1.2-.1v.2h-1.1z"/>
<path d="M201.3 205.8l1.2-.1v.2h-1.1zM203.4 205.8l1.1-.1 .1 .2h-1.2zM205.4 205.8l1.1-.1v.2h-1.1zM207.4 205.7h1.1v.2h-1.1zM209.4 205.8l1.1-.1 .1 .2h-1.2zM211.5 205.7h1l.1 .2h-1.1zM213.4 205.8l1.1-.1 .1 .2h-1.2zM215.4 205.8l1.1-.1 .1 .2h-1.2zM217.4 205.8l1.2-.1v.2h-1.1zM219.4 205.8l1.2-.1v.2h-1.1zM221.5 205.7h1l.1 .2h-1.1zM223.4 205.8l1.2-.1v.2h-1.1z"/>
<path d="M225.4 205.8l1.2-.1v.2h-1.1zM227.5 205.8l1.1-.1v.2h-1.1zM229.4 205.8l1.2-.1v.2h-1.1zM231.5 205.7h1.1v.2h-1.1zM233.5 205.8l1.1-.1 .1 .2h-1.2zM235.5 205.7h1.1v.2h-1.1zM237.5 205.8l1.1-.1 .1 .2h-1.2zM239.5 205.8l1.1-.1 .1 .2h-1.2zM241.5 205.8l1.2-.1v.2h-1.1zM243.5 205.8l1.1-.1 .1 .2h-1.2zM245.6 205.7h1l.1 .2h-1.1zM247.5 205.8l1.2-.1v.2h-1.1z"/>
<path d="M249.5 205.8l1.2-.1v.2h-1.1zM251.5 205.8l1.2-.1v.2h-1.1zM253.5 205.8l1.2-.1v.2h-1.1zM255.6 205.7h1.1v.2h-1.1zM257.6 205.8l1.1-.1v.2h-1.1zM259.6 205.7h1.1v.2h-1.1zM261.6 205.8l1.1-.1 .1 .2h-1.2zM263.6 205.8l1.1-.1 .1 .2h-1.2zM265.6 205.8l1.1-.1 .1 .2h-1.2zM267.6 205.8l1.1-.1 .1 .2h-1.2zM269.7 205.7h1l.1 .2h-1.1zM271.6 205.8l1.2-.1v.2h-1.1z"/>
<path d="M273.6 205.8l1.1-.1 .1 .2h-1.2zM275.6 205.8l1.2-.1v.2h-1.1zM277.6 205.8l1.2-.1v.2h-1.1zM279.7 205.7h1.1v.2h-1.1zM281.6 205.8l1.2-.1v.2h-1.1zM283.7 205.7h1.1v.2h-1.1zM285.7 205.8l1.1-.1 .1 .2h-1.2zM287.7 205.8l1.1-.1v.2h-1.1zM289.7 205.8l1.1-.1 .1 .2h-1.2zM291.7 205.8l1.1-.1 .1 .2h-1.2zM293.1 207.3l.1 .2-1 .9-.1-.1zM293.8 205.7h1l.1 .2h-1.1z"/>
<path d="M293.8 206.7l.9-1 .2 .1-1 1zM294.7 200.8h.2l-.1 1.1-.1-.1zM294.7 202.7l.2 .1-.1 1.1h-.1zM294.7 204.7l.2 .1-.1 1.1h-.1z"/>
</g>
<g font-size="2.9" fill="#808080">
<text x="79.2" y="29.1">U1B</text>
<text x="78.6" y="31.6">GD32F103C8T6</text>
<text x="93.9" y="100.2">GD32F103C8T6</text>
<text x="94.5" y="97.7">U1A</text>
</g>
<g font-size="2.5" fill="#808080">
<text x="117" y="23" transform="rotate(-90 117 23)">+3V3</text>
<text x="118.1" y="31.4" transform="rotate(-90 118.1 31.4)">R52</text>
<text x="122.9" y="30" transform="rotate(-90 122.9 30)">0R</text>
<text x="54.6" y="59.3" transform="rotate(-90 54.6 59.3)">R51</text>
<text x="59.4" y="57.9" transform="rotate(-90 59.4 57.9)">0R</text>
<text x="52.4" y="71.8">GND</text>
<text x="151.8" y="89" transform="rotate(-90 151.8 89)">+3V3</text>
<text x="184.8" y="91.5" transform="rotate(-90 184.8 91.5)">+3V3</text>
<text x="217.8" y="91.5" transform="rotate(-90 217.8 91.5)">+3V3</text>
<text x="243.3" y="91.5" transform="rotate(-90 243.3 91.5)">+3V3</text>
<text x="276.2" y="91.5" transform="rotate(-90 276.2 91.5)">+3V3</text>
<text x="146" y="97.4" transform="rotate(-90 146 97.4)">R53</text>
<text x="150.8" y="96.9" transform="rotate(-90 150.8 96.9)">10k</text>
<text x="179" y="100.4" transform="rotate(-90 179 100.4)">R15</text>
<text x="183.8" y="100.4" transform="rotate(-90 183.8 100.4)">4k7</text>
<text x="212" y="100.4" transform="rotate(-90 212 100.4)">R14</text>
<text x="216.8" y="100.4" transform="rotate(-90 216.8 100.4)">220R</text>
<text x="237.4" y="100.4" transform="rotate(-90 237.4 100.4)">R61</text>
<text x="242.2" y="100.4" transform="rotate(-90 242.2 100.4)">4k7</text>
<text x="270.4" y="100.4" transform="rotate(-90 270.4 100.4)">R59</text>
<text x="275.2" y="100.4" transform="rotate(-90 275.2 100.4)">220R</text>
<text x="190.9" y="105.1">YC-ST150H08</text>
<text x="194.6" y="102.6">OK1</text>
<text x="249.3" y="105.1">YC-ST150H08</text>
<text x="253" y="102.6">OK2</text>
<text x="181.9" y="122.6">GND</text>
<text x="209.8" y="120.1">GND</text>
<text x="240.3" y="122.6">GND</text>
<text x="268.2" y="120.1">GND</text>
<text x="179" y="128.4" transform="rotate(-90 179 128.4)">R16</text>
<text x="183.8" y="128.4" transform="rotate(-90 183.8 128.4)">20k</text>
<text x="237.4" y="128.4" transform="rotate(-90 237.4 128.4)">R60</text>
<text x="242.2" y="128.4" transform="rotate(-90 242.2 128.4)">20k</text>
<text x="176.8" y="135.3">GND</text>
<text x="235.2" y="135.3">GND</text>
<text x="135.8" y="145.7" transform="rotate(-90 135.8 145.7)">R54</text>
<text x="140.6" y="145.1" transform="rotate(-90 140.6 145.1)">10k</text>
<text x="133.6" y="155.7">GND</text>
</g>
<g font-size="2.1" fill="#808080">
<text x="64.1" y="37.8">23</text>
<text x="64.1" y="40.4">35</text>
<text x="71.1" y="38.9">VSS_1</text>
<text x="71.1" y="41.5">VSS_2</text>
<text x="90.1" y="38.9">VDD_1</text>
<text x="90.1" y="41.5">VDD_2</text>
<text x="101.6" y="37.8">24</text>
<text x="101.6" y="40.4">36</text>
<text x="64.1" y="42.9">47</text>
<text x="71.1" y="44">VSS_3</text>
<text x="90.1" y="44">VDD_3</text>
<text x="101.6" y="42.9">48</text>
<text x="65.2" y="48">8</text>
<text x="71.1" y="49.1">VSSA</text>
<text x="91.1" y="49.1">VDDA</text>
<text x="101.6" y="48">9</text>
<text x="101.6" y="53.1">1</text>
<text x="91.6" y="54.2">VBAT</text>
<text x="69.1" y="106.4">10</text>
<text x="76.2" y="107.5">PA0-WKUP</text>
<text x="117" y="107.5">PC13</text>
<text x="127" y="106.4">2</text>
<text x="69.1" y="111.5">12</text>
<text x="69.3" y="109">11</text>
<text x="76.2" y="110.1">PA1</text>
<text x="76.2" y="112.6">PA2</text>
<text x="103.7" y="112.6">PC15-OSC32_OUT</text>
<text x="106" y="110.1">PC14-OSC32_IN</text>
<text x="127" y="109">3</text>
<text x="127" y="111.5">4</text>
<text x="189.7" y="111.5">3</text>
<text x="189.7" y="109">4</text>
<text x="195.5" y="112.6">+_2</text>
<text x="195.5" y="110.1">D</text>
<text x="202.5" y="110.1">+_1</text>
<text x="204.7" y="112.6">E</text>
<text x="210.8" y="109">1</text>
<text x="210.8" y="111.5">2</text>
<text x="248.1" y="111.5">3</text>
<text x="248.1" y="109">4</text>
<text x="254" y="112.6">+_2</text>
<text x="254" y="110.1">D</text>
<text x="260.9" y="110.1">+_1</text>
<text x="263.1" y="112.6">E</text>
<text x="269.2" y="109">1</text>
<text x="269.2" y="111.5">2</text>
<text x="69.1" y="114">13</text>
<text x="69.1" y="116.6">14</text>
<text x="69.1" y="119.1">15</text>
<text x="76.2" y="115.1">PA3</text>
<text x="76.2" y="117.7">PA4</text>
<text x="116.5" y="117.7">NRST</text>
<text x="127" y="116.6">7</text>
<text x="69.1" y="121.7">16</text>
<text x="69.1" y="124.2">17</text>
<text x="76.2" y="120.2">PA5/ADC01_IN5</text>
<text x="76.2" y="122.8">PA6/ADC01_IN6</text>
<text x="76.2" y="125.3">PA7/ADC01_IN7</text>
<text x="115.1" y="122.8">BOOT0</text>
<text x="127" y="121.7">44</text>
<text x="69.1" y="126.7">29</text>
<text x="69.1" y="129.3">30</text>
<text x="69.1" y="131.8">31</text>
<text x="76.2" y="127.8">PA8/TIMER0_CH0</text>
<text x="76.2" y="130.4">PA9/TIMER0_CH1</text>
<text x="114.4" y="127.8">OSC_IN</text>
<text x="127" y="126.7">5</text>
<text x="127" y="131.8">6</text>
<text x="69.1" y="134.4">32</text>
<text x="69.1" y="136.9">33</text>
<text x="76.2" y="132.9">PA10/TIMER0_CH2</text>
<text x="76.2" y="135.5">PA11</text>
<text x="112.1" y="132.9">OSC_OUT</text>
<text x="69.1" y="139.4">34</text>
<text x="69.1" y="142">37</text>
<text x="76.2" y="138">PA12</text>
<text x="76.2" y="140.5">PA13/JTMS:SWDIO</text>
<text x="76.2" y="143.1">PA14/JTMS:SWCLK</text>
<text x="69.1" y="144.5">38</text>
<text x="69.1" y="149.6">18</text>
<text x="76.2" y="145.6">PA15</text>
<text x="69.1" y="152.1">19</text>
<text x="69.1" y="154.7">20</text>
<text x="76.2" y="150.7">PB0/ADC01_IN8</text>
<text x="76.2" y="153.2">PB1</text>
<text x="76.2" y="155.8">PB2</text>
<text x="69.1" y="157.2">39</text>
<text x="69.1" y="159.8">40</text>
<text x="76.2" y="158.3">PB3</text>
<text x="76.2" y="160.9">PB4/SPI0_MISO</text>
<text x="69.1" y="162.3">41</text>
<text x="69.1" y="164.8">42</text>
<text x="69.1" y="167.4">43</text>
<text x="76.2" y="163.4">PB5/SPI0_MOSI</text>
<text x="76.2" y="165.9">PB6/USART0_TX</text>
<text x="69.1" y="169.9">45</text>
<text x="69.1" y="172.5">46</text>
<text x="76.2" y="168.5">PB7/USART0_RX</text>
<text x="76.2" y="171">PB8/I2C0_SCL</text>
<text x="76.2" y="173.6">PB9/I2C0_SDA</text>
<text x="69.1" y="175">21</text>
<text x="69.1" y="177.5">22</text>
<text x="76.2" y="176.1">PB10/USART2_TX</text>
<text x="76.2" y="178.6">PB11/USART2-RX</text>
<text x="69.1" y="180.1">25</text>
<text x="69.1" y="182.6">26</text>
<text x="69.1" y="185.2">27</text>
<text x="76.2" y="181.2">PB12/TIMER0_BRKIN</text>
<text x="76.2" y="183.7">PB13/TIMER0_CH0_ON</text>
<text x="69.1" y="187.7">28</text>
<text x="76.2" y="186.3">PB14/TIMER0_CH1_ON</text>
<text x="76.2" y="188.8">PB15/TIMER0_CH2_ON</text>
</g>
<g font-size="1.8" fill="#808080">
<text x="59.2" y="107.4">PA0</text>
<text x="133.5" y="107.4">PC13</text>
<text x="59.2" y="112.5">PA2</text>
<text x="59.2" y="109.9">PA1</text>
<text x="133.5" y="109.9">PC14</text>
<text x="167.2" y="112.5">PC14</text>
<text x="225.6" y="112.5">PC13</text>
<text x="59.2" y="115">PA3</text>
<text x="59.2" y="117.6">PA4</text>
<text x="59.2" y="120.1">PA5</text>
<text x="59.2" y="125.2">PA7</text>
<text x="59.2" y="122.6">PA6</text>
<text x="59.2" y="127.7">PA8</text>
<text x="59.2" y="130.3">PA9</text>
<text x="58.2" y="137.9">PA12</text>
<text x="58.2" y="132.8">PA10</text>
<text x="58.3" y="135.3">PA11</text>
<text x="58.2" y="143">PA14</text>
<text x="58.2" y="140.4">PA13</text>
<text x="58.2" y="145.5">PA15</text>
<text x="59.1" y="153.1">PB1</text>
<text x="59.1" y="150.6">PB0</text>
<text x="59.1" y="158.2">PB3</text>
<text x="59.1" y="160.7">PB4</text>
<text x="59.1" y="163.3">PB5</text>
<text x="59.1" y="165.8">PB6</text>
<text x="59.1" y="173.4">PB9</text>
<text x="59.1" y="170.9">PB8</text>
<text x="59.1" y="168.4">PB7</text>
<text x="58.1" y="176">PB10</text>
<text x="58.2" y="178.5">PB11</text>
<text x="58.1" y="181.1">PB12</text>
<text x="58.1" y="183.6">PB13</text>
<text x="58.1" y="186.1">PB14</text>
<text x="58.1" y="188.7">PB15</text>
</g>
</svg>
